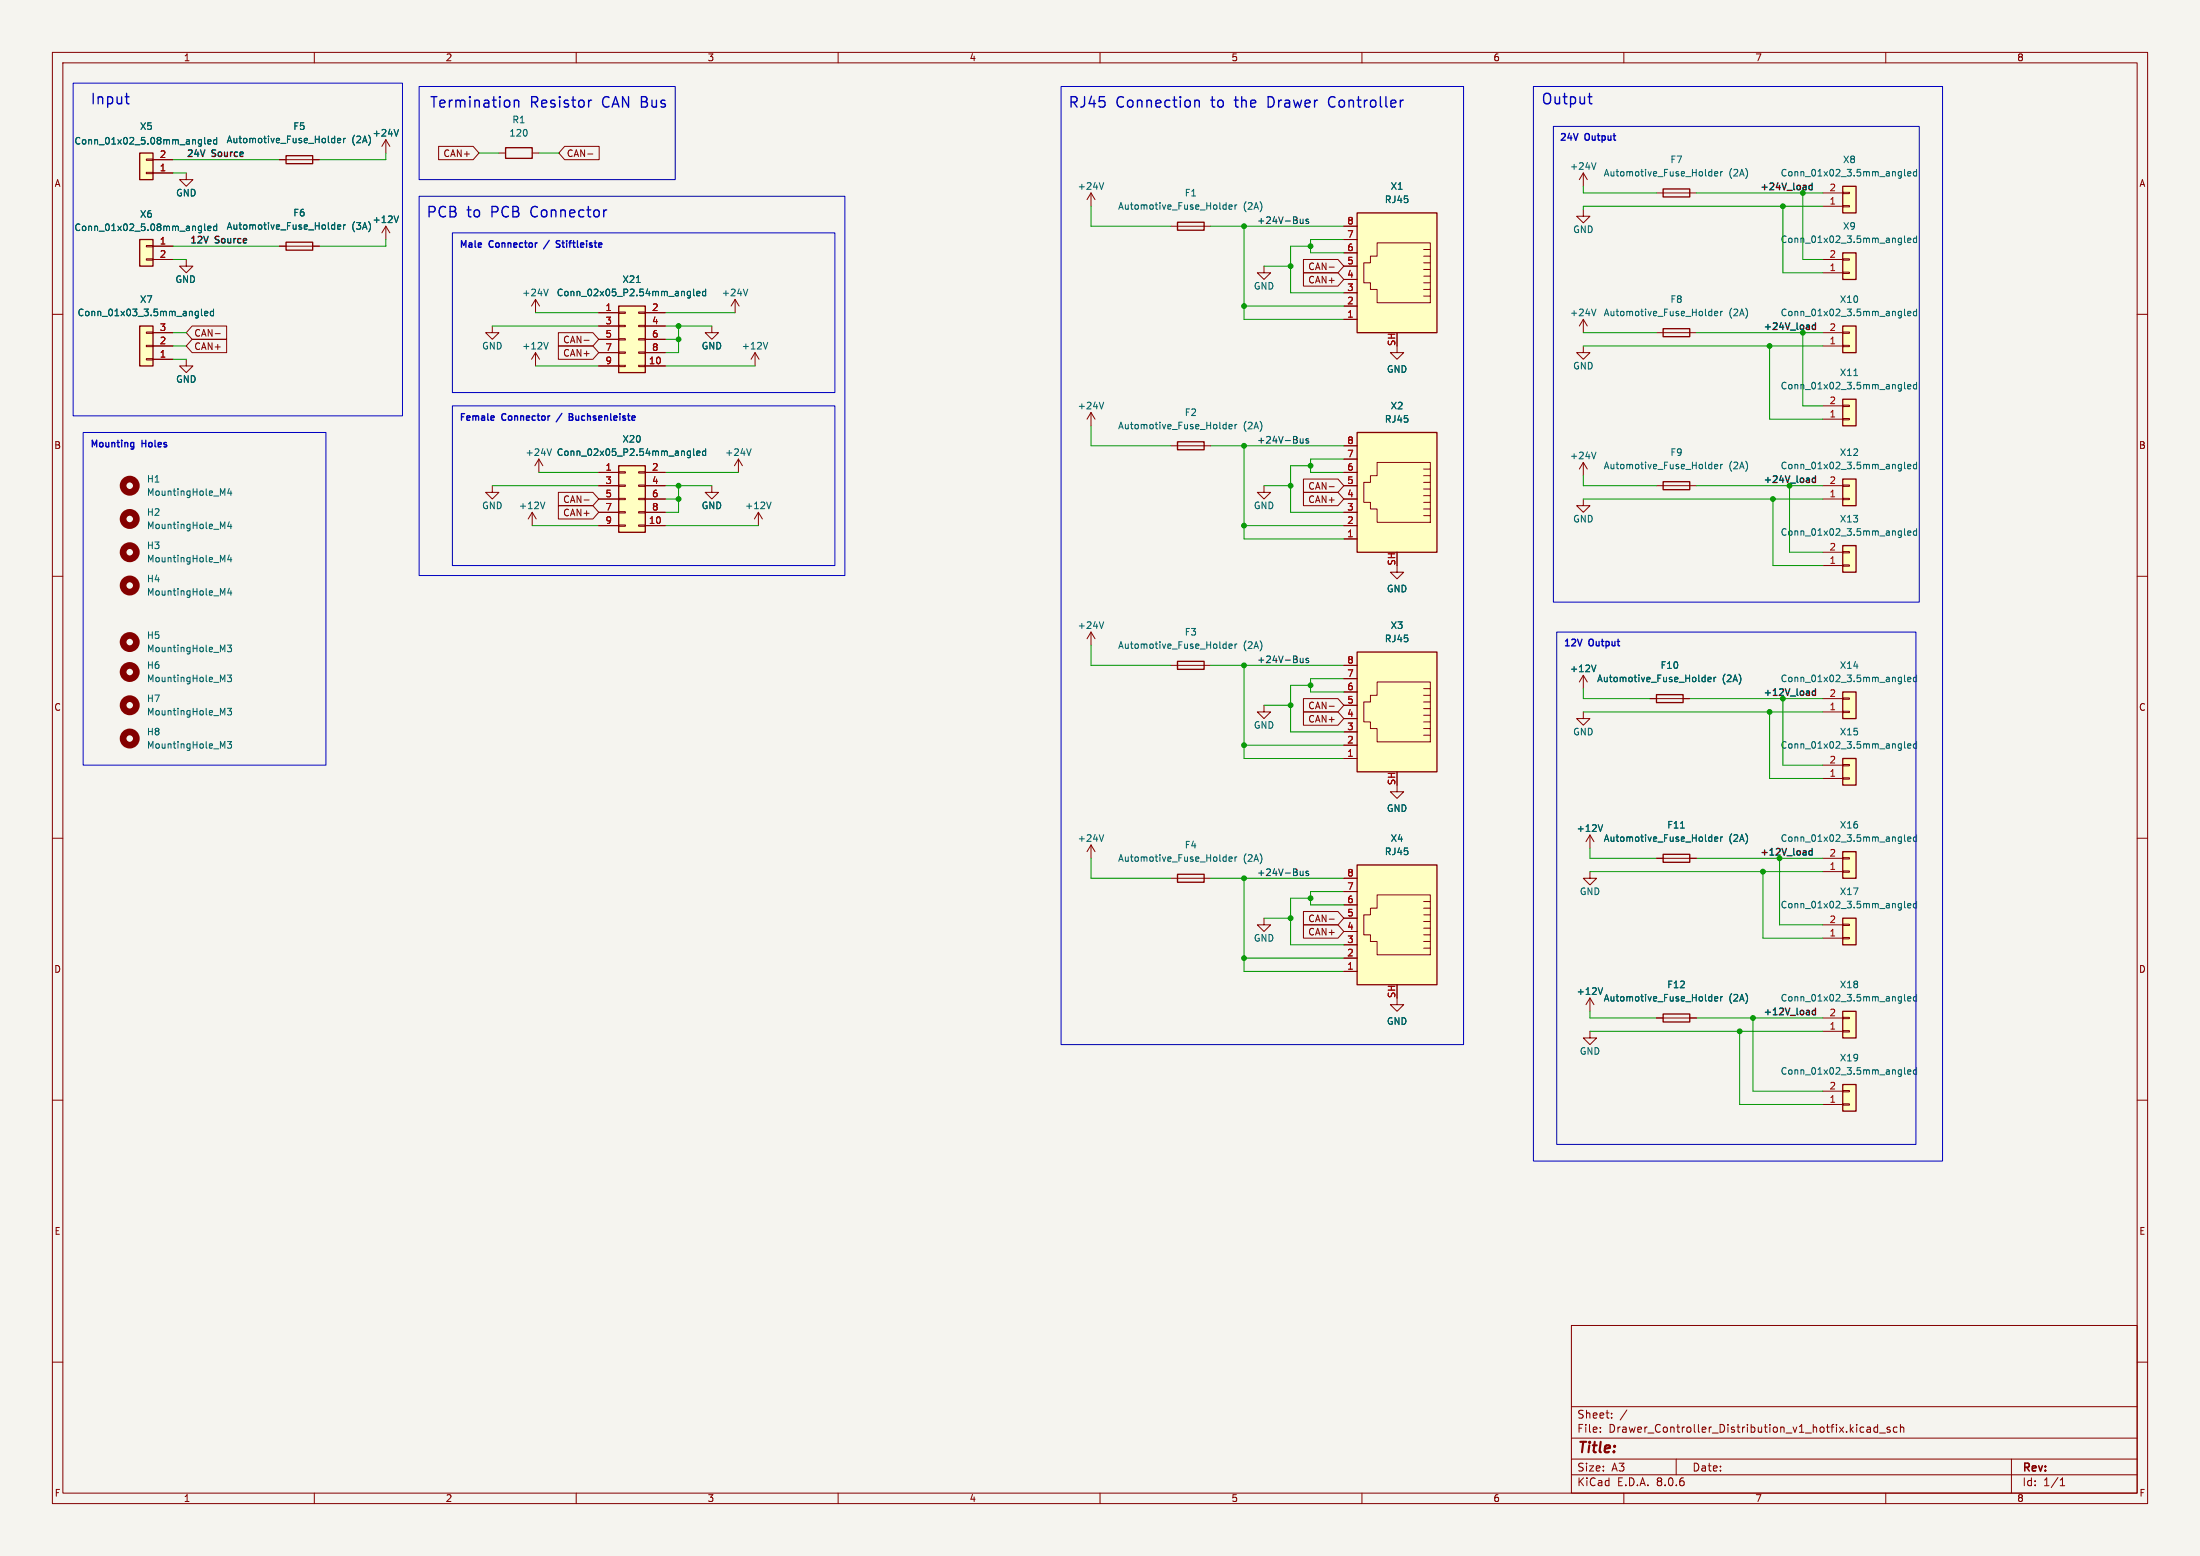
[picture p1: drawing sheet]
<svg xmlns="http://www.w3.org/2000/svg" width="420mm" height="297mm" viewBox="0 0 420 297" stroke-linecap="round" stroke-linejoin="round" font-family="sans-serif">
<path d="M0 0h420v297h-420z" fill="#f5f4ef" stroke="#f5f4ef" stroke-width=".19"/>
<g fill="none" stroke="#840000" stroke-width=".19">
<path d="M10 10h400v277h-400zM12 12h396v273h-396zM60 10v2M110 10v2M160 10v2M210 10v2M260 10v2M310 10v2M360 10v2M95.2 29.2h1.3M101.6 29.2h1.3M208.3 36.8v2.6"/>
<path d="M208.3 36.8l.7 1.3M208.3 36.8l-.8 1.3M302.3 33v2.6M302.3 33l-.8 1.3M302.3 33l.7 1.3M10 60h2M223.5 43.2h7.6M241.3 50.8v1.3h-1.3l1.3 1.2 1.3-1.2h-1.3M302.3 40v1.3h1.2l-1.2 1.2-1.3-1.2h1.3M408 60h2M144.1 67.3l-.7 1.3M144.1 67.3v2.6"/>
<path d="M144.1 67.3l.8 1.3M208.3 78.7l.7 1.3M208.3 78.7v2.6M208.3 78.7l-.8 1.3M302.3 61l-.8 1.2M302.3 61v2.5M302.3 61l.7 1.2M135.9 92.7v1.3h1.3l-1.3 1.3-1.3-1.3h1.3M141 87.6l-.8 1.3M141 87.6v2.6M141 87.6l.7 1.3M10 110h2"/>
<path d="M408 110h2M223.5 127h7.6M10 160h2M408 160h2M10 210h2M408 210h2M10 260h2M300 253h108v32h-108zM408 260h2M300 278.5h108M300 274.5h108M300 268.5h108"/>
<path d="M305.5 273.2v.2M305.5 272.5v.1M307.7 270.5v.2M307.7 269.8v.1M310.6 269.1l-1.3 1.9M320 278.5v3M355.4 272.4l.4 .1M355.8 273.3l-.4 .1M356.4 272.5h.6l.1 .9M357.1 272.7l-.5 .1a.29 .29 0 0 0-.2 .3 .29 .29 0 0 0 .2 .3l.5-.1M358.4 272.5l-.4-.1-.3 .3 .2 .6h.5M358.4 271.9v1.5"/>
<path d="M358.8 273.5h1.1M360.8 272.5l-.4-.1-.2 .2 .1 .2 .5 .2v.3h-.6M362.2 272.5l-.5-.1-.3 .3 .2 .6h.6M362.8 272.5l.2-.1 .4 .1v.9M362.8 271.9v1.5M384 278.5v6.5M60 285v2M110 285v2M160 285v2M210 285v2M260 285v2M300 281.5h108"/>
<path d="M310 285v2M360 285v2M393.3 283.6h.9M393.3 282.5l.4-.4v1.5"/>
</g>
<path d="M96.5 28.2h5.1v2h-5.1zM224.8 42.4h5.1v1.5h-5.1zM224.8 126.2h5.1v1.6h-5.1z" fill="none" stroke="#840000" stroke-width=".25"/>
<g fill="none" stroke="#006464" stroke-width=".19">
<path d="M210.7 34.9l-.4 1.2M233.7 39.1l.4 .1M234.1 38.7v1.2M234.1 39.9h-.4M234.6 39.5l.6-.1v-.2l-.4-.1-.2 .2 .1 .6h.5M235.8 39.1v.8M236.1 39.1l-.3 .2M304.7 31.1l-.4 1.2M304.7 59l-.4 1.3M146.6 65.3l-.5 1.3M210.7 76.8l-.4 1.2M143.4 85.7l-.4 1.2"/>
<path d="M233.7 122.9l.4 .1M234.1 122.5v1.3M234.1 123.7l-.4 .1M234.6 123.3l.6-.1v-.2l-.4-.1-.2 .2 .1 .6h.5M235.8 122.9v.9M236.1 122.9l-.3 .3"/>
</g>
<path d="M259.1 40.6h15.2v22.9h-15.2z" fill="#ffffc2"/>
<g fill="none" stroke="#840000" stroke-width=".19">
<path d="M256.5 58.4h2.6M256.5 55.9h2.6M256.5 53.3h2.6M256.5 50.8h2.6M256.5 48.3h2.6M256.5 45.7h2.6M256.5 43.2h2.6M262.9 46.4h10.1v11.4h-10.1v-2.6h-1.3v-1.2h-1.3v-3.8h1.3v-1.3h1.3zM271.8 56.5h1.2M271.8 55.2h1.2M271.8 54h1.2M271.8 52.7h1.2"/>
<path d="M271.8 51.4h1.2M271.8 50.2h1.2M271.8 48.9h1.2M271.8 47.6h1.2M256.5 61h2.6"/>
</g>
<path d="M259.1 40.6h15.2v22.9h-15.2z" fill="none" stroke="#840000" stroke-width=".25"/>
<path d="M259.1 82.6h15.2v22.8h-15.2z" fill="#ffffc2"/>
<g fill="none" stroke="#840000" stroke-width=".19">
<path d="M266.7 66v1.3h-1.3l1.3 1.3 1.3-1.3h-1.3M144.8 97.8l-.8 1.3M144.8 97.8v2.5M144.8 97.8l.7 1.3M223.5 85.1h7.6M241.3 92.7v1.3h-1.3l1.3 1.3 1.3-1.3h-1.3M256.5 97.8h2.6M256.5 95.3h2.6M256.5 92.7h2.6M256.5 90.2h2.6M256.5 87.6h2.6M256.5 85.1h2.6"/>
<path d="M262.9 88.3h10.1v11.4h-10.1v-2.5h-1.3v-1.3h-1.3v-3.8h1.3v-1.3h1.3zM271.8 98.4h1.2M271.8 97.2h1.2M271.8 95.9h1.2M271.8 94.6h1.2M271.8 93.3h1.2M271.8 92.1h1.2M271.8 90.8h1.2M271.8 89.5h1.2M256.5 102.9h2.6M256.5 100.3h2.6M266.7 108v1.2h-1.3l1.3 1.3 1.3-1.3h-1.3"/>
<path d="M208.3 120.7l.7 1.2M208.3 120.7v2.5M208.3 120.7l-.8 1.2M208.3 161.3v2.5M208.3 161.3l.7 1.3M208.3 161.3l-.8 1.3M266.7 190.5v1.3h-1.3l1.3 1.2 1.3-1.2h-1.3"/>
</g>
<path d="M224.8 84.3h5.1v1.6h-5.1zM259.1 82.6h15.2v22.8h-15.2z" fill="none" stroke="#840000" stroke-width=".25"/>
<path d="M147.2 95.8l-.4 1.3M233.7 81l.4 .1M234.1 80.6v1.3M234.1 81.8l-.4 .1M234.6 81.4l.6-.1v-.2l-.4-.1-.2 .2 .1 .6h.5M235.8 81v.9M236.1 81l-.3 .3M210.7 118.7l-.4 1.3M210.7 159.3l-.4 1.3" fill="none" stroke="#006464" stroke-width=".19"/>
<path d="M259.1 165.1h15.2v22.9h-15.2z" fill="#ffffc2"/>
<g fill="none" stroke="#840000" stroke-width=".19">
<path d="M266.7 149.9v1.2h-1.3l1.3 1.3 1.3-1.3h-1.3M256.5 177.8h2.6M256.5 175.3h2.6M256.5 172.7h2.6M256.5 170.2h2.6M256.5 167.6h2.6M262.9 170.8h10.1v11.4h-10.1v-2.5h-1.3v-1.3h-1.3v-3.8h1.3v-1.2h1.3zM271.8 179.7h1.2M271.8 178.4h1.2M271.8 177.2h1.2M271.8 175.9h1.2M271.8 174.6h1.2"/>
<path d="M271.8 173.4h1.2M271.8 172.1h1.2M256.5 185.4h2.6M256.5 182.9h2.6M256.5 180.3h2.6M271.8 181h1.2"/>
</g>
<path d="M259.1 165.1h15.2v22.9h-15.2z" fill="none" stroke="#840000" stroke-width=".25"/>
<path d="M259.1 124.5h15.2v22.8h-15.2z" fill="#ffffc2"/>
<g fill="none" stroke="#840000" stroke-width=".19">
<path d="M302.3 66v1.3h1.2l-1.2 1.3-1.3-1.3h1.3M256.5 139.7h2.6M256.5 137.2h2.6M256.5 134.6h2.6M256.5 132.1h2.6M256.5 129.5h2.6M256.5 127h2.6M262.9 130.2h10.1v11.4h-10.1v-2.5h-1.3v-1.3h-1.3v-3.8h1.3v-1.3h1.3zM271.8 139.1h1.2M271.8 137.8h1.2M271.8 136.5h1.2M271.8 135.3h1.2"/>
<path d="M271.8 134h1.2M271.8 132.7h1.2M271.8 131.4h1.2M256.5 144.8h2.6M256.5 142.2h2.6M271.8 140.3h1.2"/>
</g>
<path d="M259.1 124.5h15.2v22.8h-15.2z" fill="none" stroke="#840000" stroke-width=".25"/>
<path d="M26.7 45.7h2.5v5.1h-2.5z" fill="#ffffc2"/>
<g fill="none" stroke="#840000" stroke-width=".19">
<path d="M27.9 49.4h1.3v.3h-1.3zM27.9 46.9h1.3v.2h-1.3zM29.2 47h3.8M29.2 49.5h3.8M302.3 135.9v1.3h1.2l-1.2 1.2-1.3-1.2h1.3M302.3 128.9l-.8 1.3M302.3 128.9v2.5M302.3 128.9l.7 1.3M315 133.4h7.6M303.5 159.4v2.5M303.5 159.4l-.7 1.3M303.5 159.4l.8 1.3"/>
<path d="M303.5 166.4v1.2h1.3l-1.3 1.3-1.2-1.3h1.2M316.2 163.8h7.6M303.5 190.5l-.7 1.3M303.5 190.5v2.5M303.5 190.5l.8 1.3"/>
</g>
<path d="M26.7 45.7h2.5v5.1h-2.5zM316.2 132.6h5.1v1.5h-5.1zM317.5 163.1h5.1v1.5h-5.1z" fill="none" stroke="#840000" stroke-width=".25"/>
<g fill="none" stroke="#006464" stroke-width=".19">
<path d="M38.1 43.2h.4M38.5 43.2v1l-.3 .2M38.5 44h-.4M39.1 42.7v1.1l.1 .2M39.7 43.6l.6-.1-.1-.3h-.3l-.2 .1v.7h.5M41.4 43.2h-.4l-.2 .2 .1 .6h.5M41.4 42.7v1.3M304.7 126.9l-.4 1.3M325.2 129.3h.3M325.5 128.8v1.3M325.5 130.1h-.3M326.1 129.7l.6-.1-.1-.3h-.4l-.1 .2v.6h.5"/>
<path d="M327.2 129.3v.8M327.6 129.3l-.4 .2M305.9 157.4l-.4 1.3M320.8 158.1h.8M326.4 159.8h.4M326.8 159.3v1.3M328.5 159.8v.8M328.8 159.8l-.3 .2M326.8 160.5l-.4 .1M327.3 160.2l.6-.1v-.3h-.4l-.2 .1 .1 .6h.5M305.9 188.5l-.4 1.3"/>
</g>
<path d="M351.8 193h2.5v5.1h-2.5z" fill="#ffffc2"/>
<path d="M348 196.9h3.8M348 194.3h3.8M351.8 194.2h1.3v.2h-1.3zM351.8 196.7h1.3v.3h-1.3z" fill="none" stroke="#840000" stroke-width=".19"/>
<path d="M351.8 193h2.5v5.1h-2.5z" fill="none" stroke="#840000" stroke-width=".25"/>
<path d="M363.6 189.8v1.1l.2 .2M364.2 190.7l.6-.2-.1-.2-.3-.1-.2 .2v.6h.5M365.9 190.3l-.4-.1-.2 .3 .1 .5h.5M365.9 189.8v1.3" fill="none" stroke="#006464" stroke-width=".19"/>
<path d="M351.8 144.8h2.5v5.1h-2.5z" fill="#ffffc2"/>
<path d="M348 148.6h3.8M348 146.1h3.8M351.8 145.9h1.3v.3h-1.3zM351.8 148.5h1.3v.2h-1.3z" fill="none" stroke="#840000" stroke-width=".19"/>
<path d="M351.8 144.8h2.5v5.1h-2.5z" fill="none" stroke="#840000" stroke-width=".25"/>
<path d="M363.6 141.5v1.1l.2 .2M364.2 142.4l.6-.1-.1-.3h-.3l-.2 .2v.6h.5M365.9 142h-.4l-.2 .2 .1 .6h.5M365.9 141.5v1.3" fill="none" stroke="#006464" stroke-width=".19"/>
<path d="M351.8 162.6h2.5v5h-2.5z" fill="#ffffc2"/>
<path d="M348 166.4h3.8M348 163.8h3.8M351.8 163.7h1.3v.3h-1.3zM351.8 166.2h1.3v.3h-1.3z" fill="none" stroke="#840000" stroke-width=".19"/>
<path d="M351.8 162.6h2.5v5h-2.5z" fill="none" stroke="#840000" stroke-width=".25"/>
<path d="M363.6 159.3v1.1l.2 .2M365.9 159.8h-.4l-.2 .2 .1 .5h.5M365.9 159.3v1.3M364.2 160.2l.6-.1-.1-.3h-.3l-.2 .1v.6h.5" fill="none" stroke="#006464" stroke-width=".19"/>
<path d="M351.8 175.3h2.5v5h-2.5z" fill="#ffffc2"/>
<path d="M348 179.1h3.8M348 176.5h3.8M351.8 176.4h1.3v.3h-1.3zM351.8 178.9h1.3v.3h-1.3z" fill="none" stroke="#840000" stroke-width=".19"/>
<path d="M351.8 175.3h2.5v5h-2.5z" fill="none" stroke="#840000" stroke-width=".25"/>
<path d="M363.6 172v1.1l.2 .2M364.2 172.9l.6-.1-.1-.3h-.3l-.2 .1v.6h.5M365.9 172.5h-.4l-.2 .2 .1 .5h.5M365.9 172v1.3" fill="none" stroke="#006464" stroke-width=".19"/>
<path d="M351.8 207h2.5v5.1h-2.5z" fill="#ffffc2"/>
<path d="M348 210.8h3.8M348 208.3h3.8M351.8 208.2h1.3v.2h-1.3zM351.8 210.7h1.3v.2h-1.3z" fill="none" stroke="#840000" stroke-width=".19"/>
<path d="M351.8 207h2.5v5.1h-2.5z" fill="none" stroke="#840000" stroke-width=".25"/>
<path d="M363.6 203.8v1.1l.2 .1M364.2 204.6l.6-.1-.1-.2-.3-.1-.2 .2v.6h.5M365.9 204.3l-.4-.1-.2 .2 .1 .6h.5M365.9 203.8v1.2" fill="none" stroke="#006464" stroke-width=".19"/>
<path d="M351.8 132.1h2.5v5.1h-2.5z" fill="#ffffc2"/>
<path d="M348 135.9h3.8M348 133.4h3.8M351.8 133.2h1.3v.3h-1.3zM351.8 135.8h1.3v.2h-1.3zM303.5 196.9v1.2h1.3l-1.3 1.3-1.2-1.3h1.2M316.2 194.3h7.6" fill="none" stroke="#840000" stroke-width=".19"/>
<path d="M351.8 132.1h2.5v5.1h-2.5zM317.5 193.5h5.1v1.6h-5.1z" fill="none" stroke="#840000" stroke-width=".25"/>
<path d="M42.5 136.1l.4-.9v1.3M43.4 135.2h.8l-.4 .5 .3 .1v.5l-.1 .2-.6-.2M363.6 128.8v1.1l.2 .2M364.2 129.7l.6-.1-.1-.3h-.3l-.2 .2v.6h.5M365.9 129.3h-.4l-.2 .2 .1 .6h.5M365.9 128.8v1.3M326.4 190.2l.4 .1M326.8 189.8v1.3M326.8 191l-.4 .1M327.3 190.7l.6-.2v-.2l-.4-.1-.2 .2 .1 .6h.5M328.5 190.2v.9M328.8 190.2l-.3 .3" fill="none" stroke="#006464" stroke-width=".19"/>
<circle cx="24.8" cy="134.6" r="1.27" fill="none" stroke="#840000" stroke-width="1.3"/>
<path d="M118.1 58.4h5.1v12.7h-5.1z" fill="#ffffc2"/>
<g fill="none" stroke="#840000" stroke-width=".19">
<path d="M102.2 57.2l-.7 1.2M102.2 57.2v2.5M102.2 57.2l.8 1.2M114.3 59.7h3.8M118.1 59.6h1.3v.2h-1.3zM121.9 59.6h1.3v.2h-1.3zM123.2 59.7h3.8M140.3 57.2l-.7 1.2M140.3 57.2v2.5M140.3 57.2l.8 1.2M94 62.2v1.3h1.2l-1.2 1.3-1.3-1.3h1.3M102.2 67.3v2.6"/>
<path d="M102.2 67.3l-.7 1.3M102.2 67.3l.8 1.3M114.3 69.9h3.8M114.3 62.2h3.8M114.3 64.8h3.8M114.3 67.3h3.8M118.1 69.7h1.3v.3h-1.3zM118.1 67.2h1.3v.2h-1.3zM118.1 64.6h1.3v.3h-1.3zM118.1 62.1h1.3v.3h-1.3zM121.9 69.7h1.3v.3h-1.3zM121.9 67.2h1.3v.2h-1.3z"/>
<path d="M121.9 64.6h1.3v.3h-1.3zM121.9 62.1h1.3v.3h-1.3zM123.2 69.9h3.8M123.2 62.2h3.8M123.2 64.8h3.8M123.2 67.3h3.8M135.9 62.2v1.3h1.3l-1.3 1.3-1.3-1.3h1.3M94 92.7v1.3h1.2l-1.2 1.3-1.3-1.3h1.3M101.6 97.8l-.8 1.3M101.6 97.8v2.5M101.6 97.8l.8 1.3M102.9 87.6l-.8 1.3"/>
<path d="M102.9 87.6v2.6M102.9 87.6l.7 1.3"/>
</g>
<path d="M118.1 58.4h5.1v12.7h-5.1z" fill="none" stroke="#840000" stroke-width=".25"/>
<g fill="none" stroke="#006464" stroke-width=".19">
<path d="M104.7 55.2l-.5 1.3M121.5 53.9h.7M131.4 55.6l.4 .1M131.8 55.6v1l-.2 .3M131.8 56.4l-.4 .1M132.4 55.2v1.1l.2 .2M133 56l.6-.1v-.2l-.4-.1-.2 .2 .1 .6h.5M134.7 55.7l-.4-.1-.2 .3 .1 .5h.5M134.7 55.2v1.3M142.8 55.2l-.5 1.3M104.7 65.3l-.5 1.3M104 95.8l-.4 1.3"/>
<path d="M105.3 85.7l-.4 1.2"/>
</g>
<path d="M118.1 88.9h5.1v12.7h-5.1z" fill="#ffffc2"/>
<g fill="none" stroke="#840000" stroke-width=".19">
<path d="M316.2 63.5h7.6M114.3 90.2h3.8M114.3 92.7h3.8M114.3 95.3h3.8M114.3 97.8h3.8M118.1 97.7h1.3v.2h-1.3zM118.1 95.1h1.3v.3h-1.3zM118.1 92.6h1.3v.2h-1.3zM118.1 90h1.3v.3h-1.3zM121.9 97.7h1.3v.2h-1.3zM121.9 95.1h1.3v.3h-1.3zM121.9 92.6h1.3v.2h-1.3z"/>
<path d="M121.9 90h1.3v.3h-1.3zM123.2 90.2h3.8M123.2 92.7h3.8M123.2 95.3h3.8M123.2 97.8h3.8M316.2 92.7h7.6M114.3 100.3h3.8M118.1 100.2h1.3v.3h-1.3zM121.9 100.2h1.3v.3h-1.3zM123.2 100.3h3.8"/>
</g>
<path d="M317.5 62.7h5.1v1.6h-5.1zM118.1 88.9h5.1v12.7h-5.1zM317.5 91.9h5.1v1.6h-5.1z" fill="none" stroke="#840000" stroke-width=".25"/>
<g fill="none" stroke="#006464" stroke-width=".19">
<path d="M326.4 59.4l.4 .1M326.8 59v1.3M327.3 59.8l.6-.1v-.2l-.4-.1-.2 .2 .1 .6h.5M328.5 59.4v.9M328.8 59.4l-.3 .3M326.8 60.2l-.4 .1M131.4 86.1l.4 .1M131.8 86.1v1l-.2 .3M131.8 86.9h-.4M132.4 85.7v1.1l.2 .1M133 86.5l.6-.1v-.2l-.4-.1-.2 .2 .1 .6h.5M134.7 86.2l-.4-.1-.2 .2 .1 .6h.5"/>
<path d="M134.7 85.7v1.2M326.4 88.6l.4 .1M326.8 88.2v1.3M326.8 89.4l-.4 .1M327.3 89.1l.6-.2v-.2l-.4-.1-.2 .2 .1 .6h.5M328.5 88.6v.9M328.8 88.6l-.3 .3"/>
</g>
<path d="M351.8 91.4h2.5v5.1h-2.5z" fill="#ffffc2"/>
<path d="M302.3 95.3v1.2h1.2l-1.2 1.3-1.3-1.3h1.3M348 95.3h3.8M348 92.7h3.8M351.8 92.6h1.3v.2h-1.3zM351.8 95.1h1.3v.3h-1.3z" fill="none" stroke="#840000" stroke-width=".19"/>
<path d="M351.8 91.4h2.5v5.1h-2.5z" fill="none" stroke="#840000" stroke-width=".25"/>
<path d="M363.6 88.2v1.1l.2 .2M364.2 89.1l.6-.2-.1-.2-.3-.1-.2 .2v.6h.5M365.9 88.7l-.4-.1-.2 .3 .1 .5h.5M365.9 88.2v1.3" fill="none" stroke="#006464" stroke-width=".19"/>
<path d="M351.8 104.1h2.5v5.1h-2.5z" fill="#ffffc2"/>
<path d="M348 108h3.8M348 105.4h3.8M351.8 105.3h1.3v.2h-1.3zM351.8 107.8h1.3v.3h-1.3z" fill="none" stroke="#840000" stroke-width=".19"/>
<path d="M351.8 104.1h2.5v5.1h-2.5z" fill="none" stroke="#840000" stroke-width=".25"/>
<path d="M363.6 100.9v1.1l.2 .2M364.2 101.8l.6-.2-.1-.2-.3-.1-.2 .2v.6h.5M365.9 101.4l-.4-.1-.2 .3 .1 .5h.5M365.9 100.9v1.3" fill="none" stroke="#006464" stroke-width=".19"/>
<path d="M351.8 62.2h2.5v5.1h-2.5z" fill="#ffffc2"/>
<path d="M348 66h3.8M348 63.5h3.8M351.8 63.4h1.3v.2h-1.3zM351.8 65.9h1.3v.3h-1.3z" fill="none" stroke="#840000" stroke-width=".19"/>
<path d="M351.8 62.2h2.5v5.1h-2.5z" fill="none" stroke="#840000" stroke-width=".25"/>
<path d="M363.6 59v1.1l.2 .2M364.2 59.8l.6-.1-.1-.2-.3-.1-.2 .2v.6h.5M365.9 59.5l-.4-.1-.2 .3 .1 .5h.5M365.9 59v1.3" fill="none" stroke="#006464" stroke-width=".19"/>
<path d="M351.8 35.6h2.5v5h-2.5z" fill="#ffffc2"/>
<path d="M348 39.4h3.8M348 36.8h3.8M351.8 36.7h1.3v.3h-1.3zM351.8 39.2h1.3v.3h-1.3z" fill="none" stroke="#840000" stroke-width=".19"/>
<path d="M351.8 35.6h2.5v5h-2.5z" fill="none" stroke="#840000" stroke-width=".25"/>
<path d="M363.6 32.3v1.1l.2 .2M364.2 33.2l.6-.1-.1-.3h-.3l-.2 .1v.6h.5M365.9 32.8h-.4l-.2 .2 .1 .5h.5M365.9 32.3v1.3" fill="none" stroke="#006464" stroke-width=".19"/>
<path d="M351.8 76.2h2.5v5.1h-2.5z" fill="#ffffc2"/>
<path d="M348 77.5h3.8M351.8 77.3h1.3v.3h-1.3zM351.8 79.9h1.3v.2h-1.3zM348 80h3.8M241.3 134.6v1.3h-1.3l1.3 1.3 1.3-1.3h-1.3" fill="none" stroke="#840000" stroke-width=".19"/>
<path d="M351.8 76.2h2.5v5.1h-2.5z" fill="none" stroke="#840000" stroke-width=".25"/>
<path d="M353.9 71.7h.7M363.6 73v1.1l.2 .1M364.2 73.8l.6-.1-.1-.2-.3-.1-.2 .2v.6h.5M365.9 73.5l-.4-.1-.2 .2 .1 .6h.5M365.9 73v1.2" fill="none" stroke="#006464" stroke-width=".19"/>
<path d="M351.8 48.3h2.5v5h-2.5z" fill="#ffffc2"/>
<g fill="none" stroke="#840000" stroke-width=".19">
<path d="M53.3 30.5h7.7M316.2 36.8h7.6M35.6 49.5v1.3h1.2l-1.2 1.3-1.3-1.3h1.3M73.7 43.2l-.8 1.3M73.7 43.2v2.5M73.7 43.2l.7 1.3M348 52.1h3.8M348 49.5h3.8M351.8 49.4h1.3v.3h-1.3zM351.8 51.9h1.3v.3h-1.3zM302.3 88.3l-.8 1.2M302.3 88.3v2.5"/>
<path d="M302.3 88.3l.7 1.2M223.5 167.6h7.6"/>
</g>
<path d="M54.6 29.7h5.1v1.5h-5.1zM317.5 36.1h5.1v1.5h-5.1zM351.8 48.3h2.5v5h-2.5zM224.8 166.9h5.1v1.5h-5.1z" fill="none" stroke="#840000" stroke-width=".25"/>
<g fill="none" stroke="#006464" stroke-width=".19">
<path d="M63.5 26.4l.4 .1M63.9 26v1.2M63.9 27.2h-.4M64.4 26.8l.6-.1v-.2l-.4-.1-.2 .2 .1 .6h.5M65.6 26.4v.8M65.9 26.4l-.3 .2M326.4 32.8h.4M326.8 32.3v1.3M326.8 33.5l-.4 .1M327.3 33.2l.6-.1v-.3h-.4l-.2 .1 .1 .6h.5M328.5 32.8v.8M328.8 32.8l-.3 .2"/>
<path d="M76.1 41.2l-.4 1.3M363.6 45v1.1l.2 .2M364.2 45.9l.6-.1-.1-.3h-.3l-.2 .1v.6h.5M365.9 45.5h-.4l-.2 .2 .1 .5h.5M365.9 45v1.3M43.8 99.6l-.3 .9h.8M304.7 86.3l-.4 1.3M42.5 100.5l.4-.9v1.3M44.1 100.1v.8M233.7 163.6h.4M234.1 163.1v1.3M234.1 164.3l-.4 .1"/>
<path d="M234.6 164l.6-.1v-.3h-.4l-.2 .1 .1 .6h.5M235.8 163.6v.8M236.1 163.6l-.3 .2"/>
</g>
<circle cx="24.8" cy="99.1" r="1.27" fill="none" stroke="#840000" stroke-width="1.3"/>
<path d="M26.7 29.2h2.5v5.1h-2.5z" fill="#ffffc2"/>
<path d="M27.9 30.4h1.3v.2h-1.3zM27.9 32.9h1.3v.2h-1.3zM29.2 33h3.8M29.2 30.5h3.8M53.3 47h7.7M241.3 175.3v1.2h-1.3l1.3 1.3 1.3-1.3h-1.3" fill="none" stroke="#840000" stroke-width=".19"/>
<path d="M26.7 29.2h2.5v5.1h-2.5zM54.6 46.2h5.1v1.6h-5.1z" fill="none" stroke="#840000" stroke-width=".25"/>
<g fill="none" stroke="#006464" stroke-width=".19">
<path d="M38.1 26.7h.4M38.5 26.7v1l-.3 .2M38.5 27.4l-.4 .1M39.1 26.2v1.1l.1 .2M39.7 27.1l.6-.1-.1-.3h-.3l-.2 .1v.6h.5M41.4 26.7h-.4l-.2 .2 .1 .5h.5M41.4 26.2v1.3M63.5 42.9l.4 .1M63.9 42.5v1.3M63.9 43.7l-.4 .1M64.4 43.3l.6-.1v-.2l-.4-.1-.2 .2 .1 .6h.5M65.6 42.9v.9"/>
<path d="M65.9 42.9l-.3 .3M42.5 113.2l.4-.9v1.3M43.8 112.3l-.3 .9h.8M44.1 112.8v.8M42.5 129.8l.4-1v1.3M42.5 124l.4-.9v1.3M43.4 128.8h.8l-.4 .5 .3 .2v.5l-.1 .1-.6-.1M43.4 123.1h.8l-.4 .5 .3 .1v.6l-.1 .1-.6-.1M42.5 142.5l.4-1v1.3M43.4 141.5h.8l-.4 .5 .3 .2v.5l-.1 .1-.6-.1"/>
</g>
<g fill="none" stroke="#840000" stroke-width="1.3">
<circle cx="24.8" cy="111.8" r="1.27"/>
<circle cx="24.8" cy="122.6" r="1.27"/>
<circle cx="24.8" cy="128.3" r="1.27"/>
<circle cx="24.8" cy="141" r="1.27"/>
</g>
<path d="M26.7 62.2h2.5v7.7h-2.5z" fill="#ffffc2"/>
<g fill="none" stroke="#840000" stroke-width=".19">
<path d="M29.2 33h3.8M29.2 30.5h3.8M35.6 33v1.3h1.2l-1.2 1.3-1.3-1.3h1.3M53.3 30.5h1.3M59.7 30.5h1.3M73.7 26.7l-.8 1.2M73.7 26.7v2.5M73.7 26.7l.7 1.2M83.7 27.9h6.6l1.1 1.3-1.1 1.3h-6.6zM107.8 27.9h6.6v2.6h-6.6l-1.1-1.3zM112.2 29.4h1M29.2 47h3.8"/>
<path d="M29.2 49.5h3.8M53.3 47h1.3M59.7 47h1.3M114.3 59.7h3.8M123.2 59.7h3.8M248.8 49.5h6.6l1.1 1.3-1.1 1.3h-6.6zM248.8 52.1h6.6l1.1 1.2-1.1 1.3h-6.6zM253.7 51h1M256.5 58.4h2.6M256.5 55.9h2.6M256.5 53.3h2.6M256.5 50.8h2.6"/>
<path d="M256.5 48.3h2.6M256.5 45.7h2.6M256.5 43.2h2.6M27.9 63.4h1.3v.2h-1.3zM27.9 65.9h1.3v.3h-1.3zM27.9 68.5h1.3v.2h-1.3zM29.2 68.6h3.8M29.2 66h3.8M29.2 63.5h3.8M35.6 68.6v1.3h1.2l-1.2 1.2-1.3-1.2h1.3M36.7 62.2h6.6v2.6h-6.6l-1.1-1.3zM36.7 64.8h6.6v2.5h-6.6l-1.1-1.3z"/>
<path d="M41.1 63.7h.9M106.6 66h6.6l1.1 1.3-1.1 1.3h-6.6zM106.6 63.5h6.6l1.1 1.3-1.1 1.2h-6.6zM111.5 65h1M114.3 69.9h3.8M114.3 62.2h3.8M114.3 64.8h3.8M114.3 67.3h3.8M123.2 69.9h3.8M123.2 62.2h3.8M123.2 64.8h3.8M123.2 67.3h3.8"/>
<path d="M256.5 61h2.6M106.6 96.5h6.6l1.1 1.3-1.1 1.3h-6.6zM106.6 94h6.6l1.1 1.3-1.1 1.2h-6.6zM111.5 95.4h1M114.3 97.8h3.8M114.3 95.3h3.8M114.3 92.7h3.8M114.3 90.2h3.8M123.2 97.8h3.8M123.2 95.3h3.8M123.2 92.7h3.8M123.2 90.2h3.8"/>
<path d="M248.8 94h6.6l1.1 1.3-1.1 1.2h-6.6zM248.8 91.4h6.6l1.1 1.3-1.1 1.3h-6.6zM253.7 92.9h1M256.5 97.8h2.6M256.5 95.3h2.6M256.5 92.7h2.6M256.5 90.2h2.6M256.5 87.6h2.6M256.5 85.1h2.6M114.3 100.3h3.8M123.2 100.3h3.8M256.5 102.9h2.6"/>
<path d="M256.5 100.3h2.6M248.8 135.9h6.6l1.1 1.3-1.1 1.2h-6.6zM248.8 133.3h6.6l1.1 1.3-1.1 1.3h-6.6zM253.7 134.8h1M256.5 139.7h2.6M256.5 137.2h2.6M256.5 134.6h2.6M256.5 132.1h2.6M256.5 129.5h2.6M256.5 127h2.6M315 133.4h1.2M321.3 133.4h1.3"/>
<path d="M256.5 144.8h2.6M256.5 142.2h2.6M248.8 176.5h6.6l1.1 1.3-1.1 1.3h-6.6zM248.8 174h6.6l1.1 1.3-1.1 1.2h-6.6zM253.7 175.4h1M256.5 177.8h2.6M256.5 175.3h2.6M256.5 172.7h2.6M256.5 170.2h2.6M256.5 167.6h2.6M316.2 163.8h1.3M322.6 163.8h1.2"/>
<path d="M256.5 185.4h2.6M256.5 182.9h2.6M256.5 180.3h2.6M316.2 194.3h1.3M322.6 194.3h1.2"/>
</g>
<path d="M26.7 62.2h2.5v7.7h-2.5z" fill="none" stroke="#840000" stroke-width=".25"/>
<g fill="none" stroke="#006464" stroke-width=".19">
<path d="M38.1 26.7h.4M38.5 26.7v1l-.3 .2M38.5 27.4l-.4 .1M39.1 26.2v1.1l.1 .2M39.7 27.1l.6-.1-.1-.3h-.3l-.2 .1v.6h.5M41.4 26.7h-.4l-.2 .2 .1 .5h.5M41.4 26.2v1.3M63.5 26.4l.4 .1M63.9 26v1.2M63.9 27.2h-.4M64.4 26.8l.6-.1v-.2l-.4-.1-.2 .2 .1 .6h.5M65.6 26.4v.8"/>
<path d="M65.9 26.4l-.3 .2M76.1 24.7l-.4 1.3M38.1 43.2h.4M38.5 59v1.1l.1 .2M38.5 43.2v1l-.3 .2M38.5 44h-.4M39.1 59.8l.6-.1-.1-.2-.4-.1-.1 .2v.6h.5M39.1 42.7v1.1l.1 .2M39.7 43.6l.6-.1-.1-.3h-.3l-.2 .1v.7h.5M40.8 59.5l-.4-.1-.2 .3 .1 .5h.5M40.8 59v1.3M41.4 43.2h-.4l-.2 .2 .1 .6h.5"/>
<path d="M41.4 42.7v1.3M63.5 42.9l.4 .1M63.9 42.5v1.3M63.9 43.7l-.4 .1M64.4 43.3l.6-.1v-.2l-.4-.1-.2 .2 .1 .6h.5M65.6 42.9v.9M65.9 42.9l-.3 .3M76.1 41.2l-.4 1.3M121.5 53.9h.7M131.4 55.6l.4 .1M131.8 55.6v1l-.2 .3M131.8 56.4l-.4 .1"/>
<path d="M132.4 55.2v1.1l.2 .2M133 56l.6-.1v-.2l-.4-.1-.2 .2 .1 .6h.5M134.7 55.7l-.4-.1-.2 .3 .1 .5h.5M134.7 55.2v1.3M42.5 94.2l.4-.9v1.3M43.8 93.2l-.3 .9h.8M44.1 93.7v.9M131.4 86.1l.4 .1M131.8 86.1v1l-.2 .3M131.8 86.9h-.4M132.4 85.7v1.1l.2 .1M133 86.5l.6-.1v-.2l-.4-.1-.2 .2 .1 .6h.5"/>
<path d="M134.7 85.7v1.2M134.7 86.2l-.4-.1-.2 .2 .1 .6h.5M42.5 106.9l.4-.9v1.3M43.8 105.9l-.3 .9h.8M44.1 106.4v.9M304.7 126.9l-.4 1.3M325.2 129.3h.3M325.5 128.8v1.3M325.5 130.1h-.3M326.1 129.7l.6-.1-.1-.3h-.4l-.1 .2v.6h.5M327.2 129.3v.8M327.6 129.3l-.4 .2"/>
<path d="M305.9 157.4l-.4 1.3M320.8 158.1h.8M326.4 159.8h.4M326.8 159.3v1.3M328.5 159.8v.8M328.8 159.8l-.3 .2M326.8 160.5l-.4 .1M327.3 160.2l.6-.1v-.3h-.4l-.2 .1 .1 .6h.5M305.9 188.5l-.4 1.3M326.4 190.2l.4 .1M326.8 189.8v1.3M326.8 191l-.4 .1"/>
<path d="M327.3 190.7l.6-.2v-.2l-.4-.1-.2 .2 .1 .6h.5M328.5 190.2v.9M328.8 190.2l-.3 .3"/>
</g>
<g fill="none" stroke="#840000" stroke-width="1.3">
<circle cx="24.8" cy="92.7" r="1.27"/>
<circle cx="24.8" cy="105.4" r="1.27"/>
</g>
<path d="M248.2 42.5l.2 .2 .4-.2M248.8 41.8v.9M249.8 41.9l-.3-.1-.2 .2 .1 .2 .4 .1v.3h-.5M248.2 84.4l.2 .2 .4-.1M248.8 83.7v.9M249.8 83.8l-.3-.1-.2 .2 .1 .2 .4 .1v.3h-.5M248.2 126.3l.2 .2 .4-.1M248.8 125.6v.9M249.8 125.7l-.3-.1-.2 .2 .1 .2 .4 .1v.3h-.5M248.2 166.9l.2 .2 .4-.1M248.8 166.3v.8M249.8 166.3h-.3l-.2 .2 .1 .1 .4 .2v.3h-.5" fill="none" stroke="#0f0f0f" stroke-width=".19"/>
<path d="M345.9 34.9v1.3M345.9 35.4h-.3l-.3 .2 .2 .6h.4M346.6 61.6v1.3M346.6 62.1l-.4-.1-.2 .3 .1 .5h.5M346.6 90.8v1.3M346.6 91.3h-.4l-.2 .2 .1 .5h.5M346.6 131.5v1.2M346.6 132l-.4-.1-.2 .2 .1 .6h.5M345.9 161.9v1.3M345.9 162.4h-.3l-.3 .2 .2 .6h.4M346.6 192.4v1.3M346.6 192.9h-.4l-.2 .2 .1 .5h.5" fill="none" stroke="#0f0f0f" stroke-width=".25"/>
<path d="M98.5 19.1h.2l.3 .3v1M242.6 18.4h-.5v2h.5M254.3 18.4a1.08 1.08 0 0 0-.7 1 1.08 1.08 0 0 0 .7 1M104.9 45.9l-1.1 1.6M106.2 47.1h.6M106.9 46l-.5-.1-.2 .3 .1 .3 .5 .2M94.3 79.4v.3l-.6 .1M107.3 78.9l-1.1 1.6M108.7 79.6h.4M109.1 79.6h.2M109.3 79.1l-.6-.1v1.2h.6M109.3 79.4l-.2 .2" fill="none" stroke="#0000c2" stroke-width=".25"/>
<path d="M14 15.9h62.8v63.5h-62.8zM80 16.5h48.9v17.8h-48.9zM202.6 16.5h76.8v182.9h-76.8zM292.7 16.5h78.1v205.1h-78.1zM80 37.5h81.3v72.4h-81.3zM296.5 24.1h69.9v90.8h-69.9zM86.4 44.5h73v30.4h-73zM86.4 77.5h73v30.5h-73zM15.9 82.6h46.3v63.5h-46.3zM297.2 120.7h68.6v97.7h-68.6z" fill="none" stroke="#0000c2" stroke-width=".19"/>
<g fill="none" stroke="#009600" stroke-width=".19">
<path d="M33 33h2.6M33 30.5h20.3M73.7 29.2v1.3h-12.7M91.4 29.2h3.8M102.9 29.2h3.8M208.3 39.4v3.8h15.2M302.3 35.6v1.2h13.9M323.8 36.8h24.2M340.4 39.4v12.7h7.6M344.2 36.8v12.7h3.8M348 39.4h-45.7v.6M33 49.5h2.6"/>
<path d="M33 47h20.3M73.7 45.7v1.3h-12.7M102.2 59.7h12.1M127 59.7h13.3M231.1 43.2h25.4M237.5 43.2v17.8h19M237.5 58.4h19M241.3 50.8h5.1M250.2 47h-3.8v8.9h10.1M256.5 45.7h-6.3v2.6h6.3M33 63.5h2.6M33 66h2.6"/>
<path d="M33 68.6h2.6M94 62.2h20.3M102.2 69.9h12.1M127 62.2h8.9M127 69.9h17.1M127 64.8h2.5M129.5 62.2v5.1h-2.5M302.3 63.5h13.9M302.3 66h45.7M323.8 63.5h24.2M337.8 66v14h10.2M344.2 63.5v14h3.8"/>
<path d="M94 92.7h20.3M102.9 90.2h11.4M127 95.3h2.5M127 90.2h14M127 92.7h8.9M129.5 92.7v5.1h-2.5M208.3 81.3v3.8h15.2M231.1 85.1h25.4M237.5 85.1v17.8h19M241.3 92.7h5.1M250.2 88.9h-3.8v8.9h10.1M256.5 87.6h-6.3v2.6h6.3"/>
<path d="M302.3 95.3h45.7M302.3 90.8v1.9h13.9M323.8 92.7h24.2M338.5 95.3v12.7h9.5M341.6 92.7v12.7h6.4M101.6 100.3h12.7M127 100.3h17.8M237.5 100.3h19M208.3 123.2v3.8h15.2M231.1 127h25.4M237.5 127v17.8h19M241.3 134.6h5.1"/>
<path d="M250.2 130.8h-3.8v8.9h10.1M256.5 129.5h-6.3v2.6h6.3M302.3 131.4v2h12.7M302.3 135.9h45.7M322.6 133.4h25.4M337.8 135.9v12.7h10.2M340.4 133.4v12.7h7.6M237.5 142.2h19M208.3 163.8v3.8h15.2M231.1 167.6h25.4M237.5 167.6v17.8h19M241.3 175.3h5.1"/>
<path d="M250.2 171.5h-3.8v8.8h10.1M256.5 170.2h-6.3v2.5h6.3M303.5 161.9v1.9h12.7M303.5 166.4h44.5M323.8 163.8h24.2M336.5 166.4v12.7h11.5M339.7 163.8v12.7h8.3M237.5 182.9h19M303.5 196.9h44.5M303.5 193v1.3h12.7M323.8 194.3h24.2M332.1 196.9v13.9h15.9"/>
<path d="M334.6 194.3v14h13.4"/>
</g>
<g fill="#009600" stroke="#009600" stroke-width=".19">
<circle cx="237.5" cy="167.6" r=".46"/>
<circle cx="237.5" cy="182.9" r=".46"/>
<circle cx="246.4" cy="175.3" r=".46"/>
<circle cx="250.2" cy="130.8" r=".46"/>
<circle cx="237.5" cy="127" r=".46"/>
<circle cx="246.4" cy="134.6" r=".46"/>
<circle cx="250.2" cy="171.5" r=".46"/>
<circle cx="237.5" cy="142.2" r=".46"/>
<circle cx="340.4" cy="133.4" r=".46"/>
<circle cx="337.8" cy="135.9" r=".46"/>
<circle cx="341.6" cy="92.7" r=".46"/>
<circle cx="338.5" cy="95.3" r=".46"/>
<circle cx="339.7" cy="163.8" r=".46"/>
<circle cx="336.5" cy="166.4" r=".46"/>
<circle cx="332.1" cy="196.9" r=".46"/>
<circle cx="334.6" cy="194.3" r=".46"/>
<circle cx="337.8" cy="66" r=".46"/>
<circle cx="344.2" cy="63.5" r=".46"/>
<circle cx="344.2" cy="36.8" r=".46"/>
<circle cx="340.4" cy="39.4" r=".46"/>
<circle cx="250.2" cy="88.9" r=".46"/>
<circle cx="237.5" cy="58.4" r=".46"/>
<circle cx="237.5" cy="85.1" r=".46"/>
<circle cx="246.4" cy="50.8" r=".46"/>
<circle cx="237.5" cy="43.2" r=".46"/>
<circle cx="250.2" cy="47" r=".46"/>
<circle cx="129.5" cy="62.2" r=".46"/>
<circle cx="129.5" cy="64.8" r=".46"/>
<circle cx="129.5" cy="92.7" r=".46"/>
<circle cx="129.5" cy="95.3" r=".46"/>
<circle cx="246.4" cy="92.7" r=".46"/>
<circle cx="237.5" cy="100.3" r=".46"/>
</g>
<g font-size="2.8" fill="#0000c2">
<text x="17.1" y="20.1">Input</text>
<text x="81.9" y="20.7">Termination</text>
<text x="101.2" y="20.7">Resistor</text>
<text x="115.2" y="20.7">CAN Bus</text>
<text x="203.8" y="20.7">RJ45</text>
<text x="213.1" y="20.7">Connection</text>
<text x="231.5" y="20.7">to</text>
<text x="236.3" y="20.7">the</text>
<text x="242.9" y="20.7">Drawer</text>
<text x="254.9" y="20.7">Controller</text>
<text x="294.1" y="20.1">Output</text>
<text x="81.3" y="41.7">PCB</text>
<text x="89.2" y="41.7">to</text>
<text x="94" y="41.7">PCB</text>
<text x="101.9" y="41.7">Connector</text>
</g>
<text font-size="2.8" fill="#840000" x="301" y="277.9">Title:</text>
<g font-size="2.1" fill="#840000">
<text x="301" y="273.7">File:</text>
<text x="301" y="271">Sheet:</text>
<text x="307.1" y="273.7">Drawer_Controller_Distribution_v1_hotfix.kicad_sch</text>
<text x="301" y="281.1">Size:</text>
<text x="307.6" y="281.1">A3</text>
<text x="323" y="281.1">Date:</text>
<text x="386" y="281.3">Rev:</text>
<text x="301" y="283.9">KiCad</text>
<text x="308.7" y="283.9">E.D.A.</text>
<text x="316.3" y="283.9">8.0.6</text>
<text x="386" y="283.9">Id:</text>
<text x="390.1" y="283.9">1/1</text>
</g>
<g font-size="1.8" fill="#840000">
<text x="35" y="11.9">1</text>
<text x="85" y="11.9">2</text>
<text x="135" y="11.9">3</text>
<text x="185" y="11.9">4</text>
<text x="235" y="11.9">5</text>
<text x="285" y="11.9">6</text>
<text x="335" y="11.9">7</text>
<text x="385" y="11.9">8</text>
<text x="10.3" y="35.9">A</text>
<text x="84.5" y="30.2">CAN+</text>
<text x="108.1" y="30.2">CAN-</text>
<text x="408.3" y="35.9">A</text>
<text x="249.6" y="51.8">CAN-</text>
<text x="249.6" y="54.3">CAN+</text>
<text x="37" y="64.5">CAN-</text>
<text x="107.4" y="65.7">CAN-</text>
<text x="37" y="67">CAN+</text>
<text x="107.4" y="68.3">CAN+</text>
<text x="10.3" y="85.9">B</text>
<text x="408.2" y="85.9">B</text>
<text x="249.6" y="93.7">CAN-</text>
<text x="107.4" y="98.7">CAN+</text>
<text x="107.4" y="96.2">CAN-</text>
<text x="249.6" y="96.2">CAN+</text>
<text x="10.3" y="135.9">C</text>
<text x="249.6" y="135.6">CAN-</text>
<text x="408.2" y="135.9">C</text>
<text x="249.6" y="138.1">CAN+</text>
<text x="249.6" y="178.8">CAN+</text>
<text x="249.6" y="176.2">CAN-</text>
<text x="10.3" y="185.9">D</text>
<text x="408.2" y="185.9">D</text>
<text x="10.3" y="235.9">E</text>
<text x="408.3" y="235.9">E</text>
<text x="10.3" y="285.9">F</text>
<text x="35" y="286.9">1</text>
<text x="85" y="286.9">2</text>
<text x="135" y="286.9">3</text>
<text x="185" y="286.9">4</text>
<text x="235" y="286.9">5</text>
<text x="285" y="286.9">6</text>
<text x="335" y="286.9">7</text>
<text x="385" y="286.9">8</text>
<text x="408.3" y="285.9">F</text>
</g>
<g font-size="1.8" fill="#006464">
<text x="97.7" y="23.7">R1</text>
<text x="14.1" y="27.8">Conn_01x02_5.08mm_angled</text>
<text x="26.6" y="25">X5</text>
<text x="43.2" y="27.5">Automotive_Fuse_Holder</text>
<text x="55.9" y="25">F5</text>
<text x="67.1" y="27.5">(2A)</text>
<text x="71" y="26.3">+24V</text>
<text x="97.1" y="26.3">120</text>
<text x="299.6" y="32.6">+24V</text>
<text x="306.1" y="33.9">Automotive_Fuse_Holder</text>
<text x="318.8" y="31.3">F7</text>
<text x="330" y="33.9">(2A)</text>
<text x="339.8" y="33.9">Conn_01x02_3.5mm_angled</text>
<text x="351.7" y="31.3">X8</text>
<text x="26.6" y="41.8">X6</text>
<text x="33.5" y="37.7">GND</text>
<text x="55.9" y="41.5">F6</text>
<text x="205.6" y="36.4">+24V</text>
<text x="213.3" y="40.2">Automotive_Fuse_Holder</text>
<text x="226.1" y="37.7">F1</text>
<text x="237.3" y="40.2">(2A)</text>
<text x="264.3" y="39">RJ45</text>
<text x="265.4" y="36.4">X1</text>
<text x="14.1" y="44.3">Conn_01x02_5.08mm_angled</text>
<text x="43.2" y="44">Automotive_Fuse_Holder</text>
<text x="67.1" y="44">(3A)</text>
<text x="71" y="42.8">+12V</text>
<text x="300.2" y="44.7">GND</text>
<text x="339.8" y="46.6">Conn_01x02_3.5mm_angled</text>
<text x="351.7" y="44">X9</text>
<text x="26.6" y="58">X7</text>
<text x="33.4" y="54.2">GND</text>
<text x="99.6" y="56.7">+24V</text>
<text x="106.2" y="56.7">Conn_02x05_P2.54mm_angled</text>
<text x="118.7" y="54.2">X21</text>
<text x="137.7" y="56.7">+24V</text>
<text x="239.3" y="55.5">GND</text>
<text x="318.8" y="58">F8</text>
<text x="351.1" y="58">X10</text>
<text x="14.7" y="60.6">Conn_01x03_3.5mm_angled</text>
<text x="299.6" y="60.6">+24V</text>
<text x="306.1" y="60.6">Automotive_Fuse_Holder</text>
<text x="330" y="60.6">(2A)</text>
<text x="339.8" y="60.6">Conn_01x02_3.5mm_angled</text>
<text x="91.9" y="66.9">GND</text>
<text x="99.6" y="66.9">+12V</text>
<text x="133.9" y="66.9">GND</text>
<text x="141.5" y="66.9">+12V</text>
<text x="264.7" y="71.3">GND</text>
<text x="300.2" y="70.7">GND</text>
<text x="351.1" y="72">X11</text>
<text x="33.5" y="73.3">GND</text>
<text x="339.8" y="74.5">Conn_01x02_3.5mm_angled</text>
<text x="205.6" y="78.3">+24V</text>
<text x="213.3" y="82.1">Automotive_Fuse_Holder</text>
<text x="226.1" y="79.6">F2</text>
<text x="237.3" y="82.1">(2A)</text>
<text x="264.3" y="80.9">RJ45</text>
<text x="265.4" y="78.3">X2</text>
<text x="100.2" y="87.2">+24V</text>
<text x="106.2" y="87.2">Conn_02x05_P2.54mm_angled</text>
<text x="118.7" y="84.7">X20</text>
<text x="138.3" y="87.2">+24V</text>
<text x="299.6" y="87.9">+24V</text>
<text x="306.1" y="89.8">Automotive_Fuse_Holder</text>
<text x="318.8" y="87.2">F9</text>
<text x="330" y="89.8">(2A)</text>
<text x="339.8" y="89.8">Conn_01x02_3.5mm_angled</text>
<text x="351.1" y="87.2">X12</text>
<text x="27.9" y="94.8">MountingHole_M4</text>
<text x="27.9" y="92.3">H1</text>
<text x="27.9" y="101.2">MountingHole_M4</text>
<text x="27.9" y="98.7">H2</text>
<text x="91.9" y="97.4">GND</text>
<text x="99" y="97.4">+12V</text>
<text x="133.9" y="97.4">GND</text>
<text x="142.1" y="97.4">+12V</text>
<text x="239.3" y="97.4">GND</text>
<text x="300.2" y="99.9">GND</text>
<text x="351.1" y="99.9">X13</text>
<text x="27.9" y="107.5">MountingHole_M4</text>
<text x="27.9" y="105">H3</text>
<text x="339.8" y="102.5">Conn_01x02_3.5mm_angled</text>
<text x="27.9" y="113.9">MountingHole_M4</text>
<text x="27.9" y="111.4">H4</text>
<text x="264.7" y="113.3">GND</text>
<text x="27.9" y="124.7">MountingHole_M3</text>
<text x="27.9" y="122.1">H5</text>
<text x="205.6" y="120.2">+24V</text>
<text x="213.3" y="124.1">Automotive_Fuse_Holder</text>
<text x="226.1" y="121.5">F3</text>
<text x="237.3" y="124.1">(2A)</text>
<text x="264.3" y="122.8">RJ45</text>
<text x="265.4" y="120.2">X3</text>
<text x="27.9" y="130.4">MountingHole_M3</text>
<text x="27.9" y="127.9">H6</text>
<text x="299.6" y="128.5">+12V</text>
<text x="304.8" y="130.4">Automotive_Fuse_Holder</text>
<text x="316.9" y="127.9">F10</text>
<text x="328.8" y="130.4">(2A)</text>
<text x="339.8" y="130.4">Conn_01x02_3.5mm_angled</text>
<text x="351.1" y="127.9">X14</text>
<text x="27.9" y="136.8">MountingHole_M3</text>
<text x="27.9" y="134.2">H7</text>
<text x="27.9" y="143.1">MountingHole_M3</text>
<text x="27.9" y="140.6">H8</text>
<text x="239.3" y="139.3">GND</text>
<text x="300.2" y="140.6">GND</text>
<text x="339.8" y="143.1">Conn_01x02_3.5mm_angled</text>
<text x="351.1" y="140.6">X15</text>
<text x="264.7" y="155.2">GND</text>
<text x="205.6" y="160.9">+24V</text>
<text x="265.4" y="160.9">X4</text>
<text x="300.9" y="159">+12V</text>
<text x="306.1" y="160.9">Automotive_Fuse_Holder</text>
<text x="318.2" y="158.3">F11</text>
<text x="330" y="160.9">(2A)</text>
<text x="339.8" y="160.9">Conn_01x02_3.5mm_angled</text>
<text x="351.1" y="158.3">X16</text>
<text x="213.3" y="164.7">Automotive_Fuse_Holder</text>
<text x="226.1" y="162.2">F4</text>
<text x="237.3" y="164.7">(2A)</text>
<text x="264.3" y="163.4">RJ45</text>
<text x="301.5" y="171">GND</text>
<text x="339.8" y="173.6">Conn_01x02_3.5mm_angled</text>
<text x="351.1" y="171">X17</text>
<text x="239.3" y="179.9">GND</text>
<text x="300.9" y="190.1">+12V</text>
<text x="306.1" y="191.4">Automotive_Fuse_Holder</text>
<text x="318.2" y="188.8">F12</text>
<text x="330" y="191.4">(2A)</text>
<text x="339.8" y="191.4">Conn_01x02_3.5mm_angled</text>
<text x="351.1" y="188.8">X18</text>
<text x="264.7" y="195.8">GND</text>
<text x="301.5" y="201.5">GND</text>
<text x="351.1" y="202.8">X19</text>
<text x="339.8" y="205.3">Conn_01x02_3.5mm_angled</text>
</g>
<g font-size="1.8" fill="#0000c2">
<text x="297.7" y="26.9">24V</text>
<text x="302.7" y="26.9">Output</text>
<text x="87.6" y="47.4">Male</text>
<text x="93.5" y="47.4">Connector</text>
<text x="107.3" y="47.4">Stiftleiste</text>
<text x="87.6" y="80.4">Female</text>
<text x="95.9" y="80.4">Connector</text>
<text x="109.7" y="80.4">Buchsenleiste</text>
<text x="17.1" y="85.5">Mounting</text>
<text x="27.1" y="85.5">Holes</text>
<text x="298.4" y="123.4">12V</text>
<text x="303.4" y="123.4">Output</text>
</g>
<g font-size="1.8" fill="#a90000">
<text x="30.4" y="32.8">1</text>
<text x="30.4" y="30.2">2</text>
<text x="349.2" y="39.1">1</text>
<text x="349.2" y="36.6">2</text>
<text x="30.4" y="46.7">1</text>
<text x="257.1" y="45.5">7</text>
<text x="257.1" y="42.9">8</text>
<text x="30.4" y="49.3">2</text>
<text x="257.1" y="53.1">4</text>
<text x="257.1" y="50.5">5</text>
<text x="257.1" y="48">6</text>
<text x="349.2" y="51.8">1</text>
<text x="349.2" y="49.3">2</text>
<text x="115.5" y="59.4">1</text>
<text x="124.4" y="59.4">2</text>
<text x="257.1" y="58.2">2</text>
<text x="257.1" y="55.6">3</text>
<text x="30.4" y="65.8">2</text>
<text x="30.4" y="63.2">3</text>
<text x="115.5" y="62">3</text>
<text x="115.5" y="64.5">5</text>
<text x="124.4" y="62">4</text>
<text x="124.4" y="64.5">6</text>
<text x="257.1" y="60.7">1</text>
<text x="349.2" y="65.8">1</text>
<text x="349.2" y="63.2">2</text>
<text x="30.4" y="68.3">1</text>
<text x="115.5" y="67.1">7</text>
<text x="115.5" y="69.6">9</text>
<text x="123.8" y="69.6">10</text>
<text x="124.4" y="67.1">8</text>
<text x="266.4" y="66.1" transform="rotate(-90 266.4 66.1)">SH</text>
<text x="349.2" y="77.2">2</text>
<text x="349.2" y="79.8">1</text>
<text x="115.5" y="89.9">1</text>
<text x="124.4" y="89.9">2</text>
<text x="257.1" y="89.9">6</text>
<text x="257.1" y="87.4">7</text>
<text x="257.1" y="84.8">8</text>
<text x="115.5" y="92.5">3</text>
<text x="115.5" y="95">5</text>
<text x="124.4" y="92.5">4</text>
<text x="124.4" y="95">6</text>
<text x="257.1" y="95">4</text>
<text x="257.1" y="92.5">5</text>
<text x="349.2" y="95">1</text>
<text x="349.2" y="92.5">2</text>
<text x="115.5" y="97.5">7</text>
<text x="115.5" y="100.1">9</text>
<text x="123.8" y="100.1">10</text>
<text x="124.4" y="97.5">8</text>
<text x="257.1" y="100.1">2</text>
<text x="257.1" y="97.5">3</text>
<text x="257.1" y="102.6">1</text>
<text x="349.2" y="107.7">1</text>
<text x="349.2" y="105.2">2</text>
<text x="266.4" y="108.1" transform="rotate(-90 266.4 108.1)">SH</text>
<text x="257.1" y="131.8">6</text>
<text x="257.1" y="129.3">7</text>
<text x="257.1" y="126.7">8</text>
<text x="257.1" y="136.9">4</text>
<text x="257.1" y="134.4">5</text>
<text x="349.2" y="135.6">1</text>
<text x="349.2" y="133.1">2</text>
<text x="257.1" y="142">2</text>
<text x="257.1" y="139.4">3</text>
<text x="257.1" y="144.5">1</text>
<text x="266.4" y="150" transform="rotate(-90 266.4 150)">SH</text>
<text x="349.2" y="148.3">1</text>
<text x="349.2" y="145.8">2</text>
<text x="257.1" y="167.4">8</text>
<text x="349.2" y="166.1">1</text>
<text x="349.2" y="163.6">2</text>
<text x="257.1" y="172.5">6</text>
<text x="257.1" y="169.9">7</text>
<text x="257.1" y="177.5">4</text>
<text x="257.1" y="175">5</text>
<text x="349.2" y="178.8">1</text>
<text x="349.2" y="176.3">2</text>
<text x="257.1" y="185.2">1</text>
<text x="257.1" y="182.6">2</text>
<text x="257.1" y="180.1">3</text>
<text x="266.4" y="190.6" transform="rotate(-90 266.4 190.6)">SH</text>
<text x="349.2" y="196.6">1</text>
<text x="349.2" y="194.1">2</text>
<text x="349.2" y="208">2</text>
<text x="349.2" y="210.6">1</text>
</g>
<g font-size="1.8" fill="#0f0f0f">
<text x="35.6" y="30">24V</text>
<text x="40.5" y="30">Source</text>
<text x="335.9" y="36.4">+24V_load</text>
<text x="36.2" y="46.5">12V</text>
<text x="41.2" y="46.5">Source</text>
<text x="239.9" y="42.8">+24V-Bus</text>
<text x="336.5" y="63.1">+24V_load</text>
<text x="239.9" y="84.7">+24V-Bus</text>
<text x="336.5" y="92.3">+24V_load</text>
<text x="239.9" y="126.7">+24V-Bus</text>
<text x="336.5" y="132.9">+12V_load</text>
<text x="239.9" y="167.3">+24V-Bus</text>
<text x="335.9" y="163.4">+12V_load</text>
<text x="336.5" y="193.9">+12V_load</text>
</g>
</svg>
